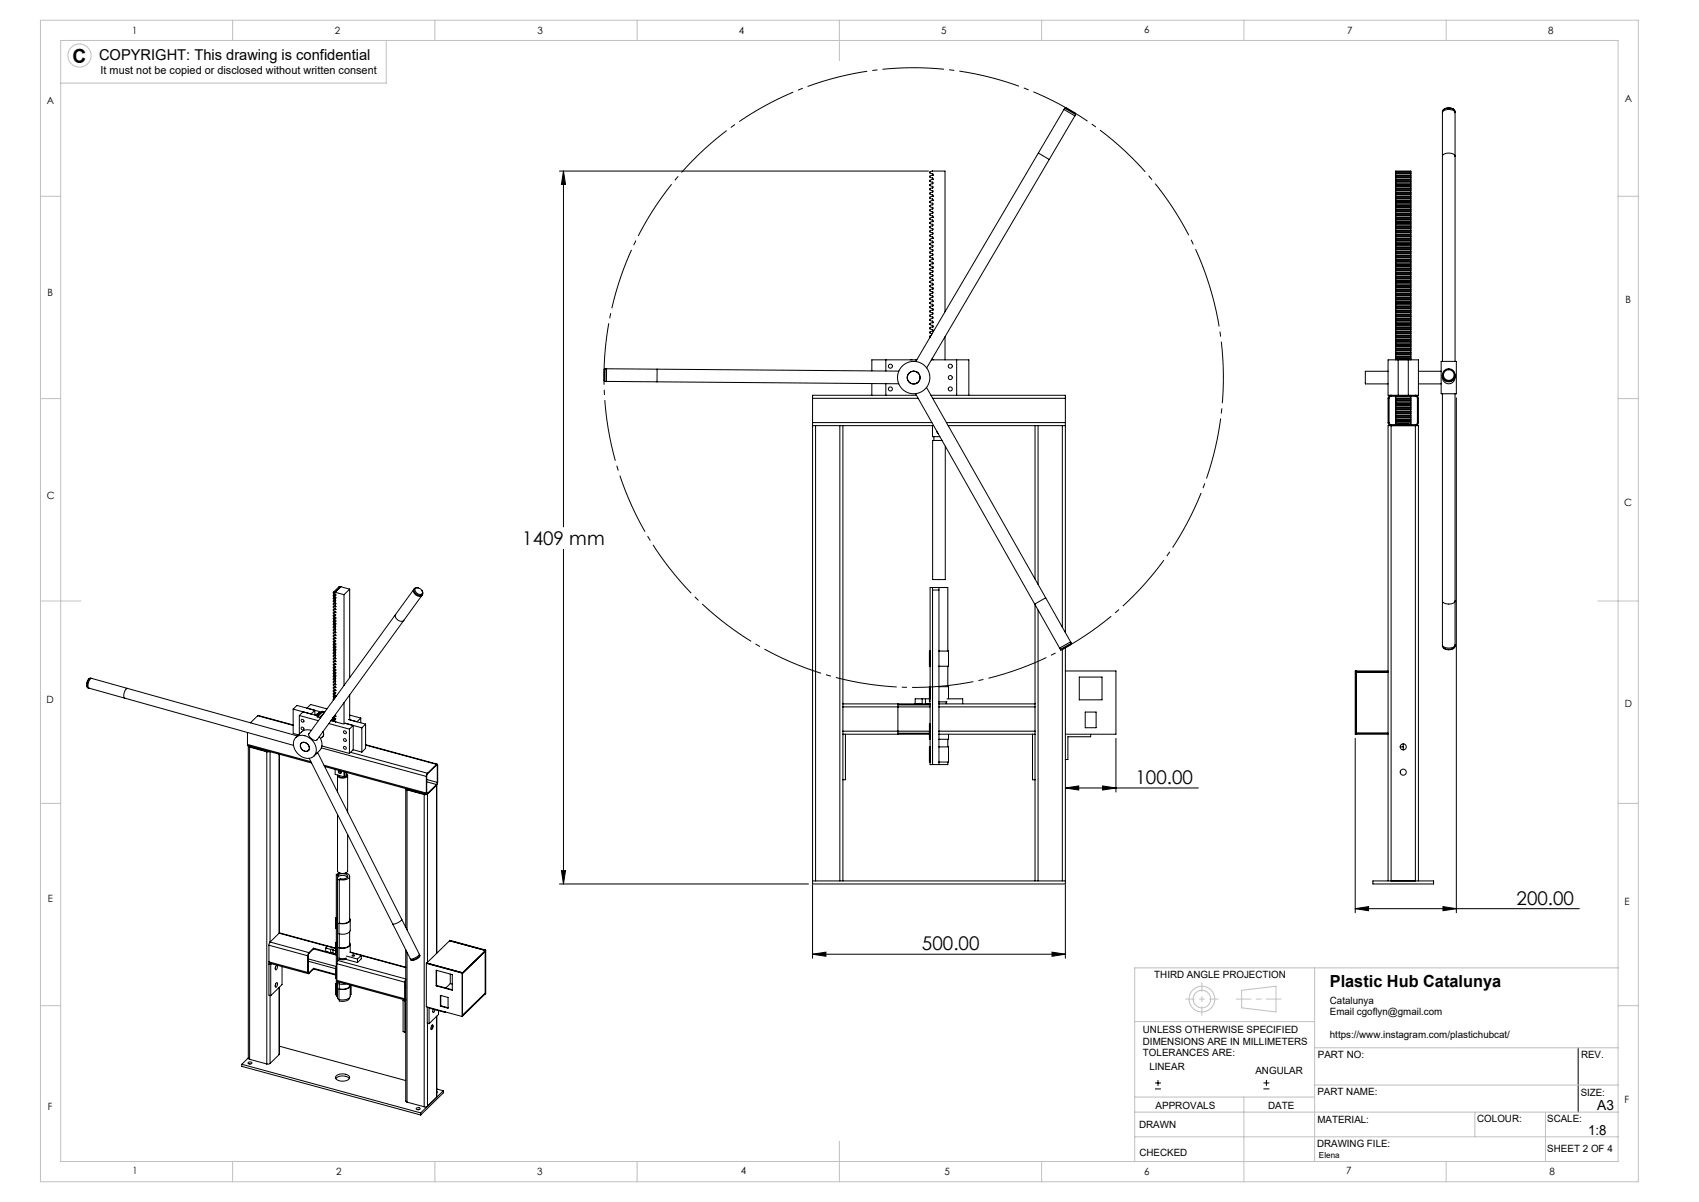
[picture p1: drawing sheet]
<svg xmlns="http://www.w3.org/2000/svg" width="420mm" height="297mm" viewBox="0 0 420 297" stroke-linecap="round" stroke-linejoin="round" font-family="sans-serif">
<g fill="none" stroke="#000" stroke-width=".25">
<path d="M256.7 37.8l2.7 1.6M256.7 37.8l-30.3 51.5M259.4 39.4l-30.3 51.5M263 27l2.7 1.6M263.2 26.7l2.7 1.6M263.2 26.7l.4-.1 2.2 1.4 .1 .3M263.2 26.7l-6.5 11.1M265.9 28.3l-6.5 11.1M356.6 38.6a1.93 1.93 0 0 1 3.1 0M356.6 27.8a1.94 1.94 0 0 1 3.1 0M356.9 27.1l1.2-.5 1.3 .5M138.3 42.3h91.2"/>
<path d="M139.3 42.3l.5 3.3h-1zM139.3 42.3v87.9M230.5 58.9l-.6 .3v.2l.6 .2M230.5 57.9l-.6 .3v.1l.6 .2M230.5 56.8l-.6 .2v.2l.6 .3a.19 .19 0 0 1 .2 .2 .19 .19 0 0 1-.2 .2M230.5 55.8l-.6 .3v.2l.6 .2M230.5 54.8l-.6 .3v.1l.6 .2M230.5 53.7l-.6 .3v.2l.6 .2M230.5 50.6l-.6 .3v.2l.6 .2M230.5 44.4l-.6 .3v.1l.6 .2M230.5 43.3l-.6 .3v.2l.6 .2M230.5 47.5l-.6 .3v.1l.6 .2"/>
<path d="M230.5 60l-.6 .3v.1l.6 .2M230.5 42.3l-.6 .3v.1l.6 .2M230.5 52.7l-.6 .3v.1l.6 .2M230.5 51.6l-.6 .3v.2l.6 .2M230.5 49.6l-.6 .3v.1l.6 .2M230.5 48.5l-.6 .3v.2l.6 .2M230.5 46.4l-.6 .3v.2l.6 .2M230.5 45.4l-.6 .3v.2l.6 .2M230.5 45.4h.1M230.5 42.3h.1M230.5 47.1a.19 .19 0 0 1 .2 .2 .19 .19 0 0 1-.2 .2M230.5 48.5h.1"/>
<path d="M230.5 48.1a.19 .19 0 0 1 .2 .2 .19 .19 0 0 1-.2 .2M230.5 49.6h.1M230.5 50.2a.19 .19 0 0 1 .2 .2 .19 .19 0 0 1-.2 .2M230.5 52.3a.19 .19 0 0 1 .2 .2 .19 .19 0 0 1-.2 .2M230.5 53.7h.1M230.5 53.3a.19 .19 0 0 1 .2 .2 .19 .19 0 0 1-.2 .2M230.5 54.8h.1M230.5 55.4a.19 .19 0 0 1 .2 .2 .19 .19 0 0 1-.2 .2M230.5 56.5a.19 .19 0 0 1 .2 .2 .19 .19 0 0 1-.2 .1M230.5 58.5a.19 .19 0 0 1 .2 .2 .19 .19 0 0 1-.2 .2M230.5 60h.1M230.5 43.3h.1"/>
<path d="M230.5 42.9a.19 .19 0 0 1 .2 .2 .19 .19 0 0 1-.2 .2M230.5 44.4h.1M230.5 59.6a.19 .19 0 0 1 .2 .2 .19 .19 0 0 1-.2 .2M230.5 46.1a.19 .19 0 0 1 .2 .1 .19 .19 0 0 1-.2 .2M230.5 44a.19 .19 0 0 1 .2 .2 .19 .19 0 0 1-.2 .2M230.5 45a.19 .19 0 0 1 .2 .2 .19 .19 0 0 1-.2 .2M230.5 49.2a.19 .19 0 0 1 .2 .2 .19 .19 0 0 1-.2 .2M230.5 58.9h.1M230.5 51.3a.19 .19 0 0 1 .2 .1 .19 .19 0 0 1-.2 .2M230.5 54.4a.19 .19 0 0 1 .2 .2 .19 .19 0 0 1-.2 .2M230.5 42.3h3.1v34.7M230.5 46.4h.1"/>
<path d="M230.5 47.5h.1M230.5 50.6h.1M230.5 51.6h.1M230.5 52.7h.1M230.5 55.8h.1M230.5 56.8h.1M230.5 57.9h.1M230.5 55.4h.1M230.5 51.3h.1M230.5 48.1h.1M230.5 45h.1M230.5 59.6h.1"/>
<path d="M230.5 56.5h.1M230.5 54.4h.1M230.5 58.5h.1M230.5 53.3h.1M230.5 52.3h.1M230.5 50.2h.1M230.5 49.2h.1M230.5 47.1h.1M230.5 46.1h.1M230.5 44h.1M230.5 42.9h.1M345 59.1v.3"/>
<path d="M345 58.1v.2M345 57v.3M345 56v.3M345 53.9v.3M345 55v.2M345 52.9v.2M345 51.8v.3M345 49.8v.2M345 50.8v.3M345 47.7v.2M345 48.7v.3M345 45.6v.3"/>
<path d="M345 46.6v.3M345 44.6v.2M345 43.5v.3M345 42.5v.2M345 59.4v.2M345 60v.2M345 57.3v.2M345 58.3v.2M345 58.9v.2M345 57.9v.2M345 56.3v.2M345 56.8v.2"/>
<path d="M345 55.8v.2M345 54.2v.2M345 55.2v.2M345 54.8v.2M345 53.7v.2M345 53.1v.2M345 52.1v.2M345 52.7v.2M345 51.6v.2M345 50v.2M345 51.1v.2M345 50.6v.2"/>
<path d="M345 49.6v.2M345 49v.2M345 47.9v.2M345 48.5v.2M345 47.5v.2M345 46.9v.2M345 45.9v.2M345 45.4v.2M345 46.4v.2M345 43.8v.2M345 44.8v.2M345 44.4v.2"/>
<path d="M345 42.7v.2M345 43.3v.2M345 42.5v-.2h3.8v.2M345 59.6v.4M345 58.5v.4M345 57.5v.4M345 56.5v.3M345 55.4v.4M345 54.4v.4M345 53.3v.4M345 52.3v.4M345 51.3v.3h3.8v-.3"/>
<path d="M345 50.2v.4M345 49.2v.4M345 48.1v.4M345 47.1v.4M345 46.1v.3M345 45v.4M345 44v.4M345 42.9v.4M345 59.6h3.8M345 60h3.8M345 57.5h3.8M345 58.5h3.8"/>
<path d="M345 58.9h3.8M345 57.9h3.8M345 56.5h3.8M345 56.8h3.8M345 55.8h3.8M345 54.4h3.8M345 55.4h3.8M345 54.8h3.8M345 53.7h3.8M345 53.3h3.8M345 52.3h3.8M345 52.7h3.8"/>
<path d="M345 50.2h3.8M345 51.3h3.8M345 50.6h3.8M345 49.6h3.8M345 49.2h3.8M345 48.1h3.8M345 48.5h3.8M345 47.5h3.8M345 47.1h3.8M345 46.1h3.8M345 45.4h3.8M345 46.4h3.8"/>
<path d="M345 44h3.8M345 45h3.8M345 44.4h3.8M345 42.9h3.8M345 43.3h3.8M345 59.4h3.8M345 59.1h3.8M345 58.3h3.8M345 58.1h3.8M345 57.3h3.8M345 57h3.8M345 56.3h3.8"/>
<path d="M345 56h3.8M345 54.2h3.8M345 53.9h3.8M345 55.2h3.8M345 55h3.8M345 53.1h3.8M345 52.9h3.8M345 52.1h3.8M345 51.8h3.8M345 50h3.8M345 49.8h3.8M345 51.1h3.8"/>
<path d="M345 50.8h3.8M345 47.9h3.8M345 47.7h3.8M345 49h3.8M345 48.7h3.8M345 45.9h3.8M345 45.6h3.8M345 46.9h3.8M345 46.6h3.8M345 44.8h3.8M345 44.6h3.8M345 43.8h3.8"/>
<path d="M345 43.5h3.8M345 42.7h3.8M345 42.5h3.8M348.8 59.1v.3M348.8 58.1v.2M348.8 57v.3M348.8 56v.3M348.8 53.9v.3M348.8 55v.2M348.8 52.9v.2M348.8 51.8v.3M348.8 49.8v.2"/>
<path d="M348.8 50.8v.3M348.8 47.7v.2M348.8 48.7v.3M348.8 45.6v.3M348.8 46.6v.3M348.8 44.6v.2M348.8 43.5v.3M348.8 42.5v.2M348.8 59.4v.2M348.8 60v.2M348.8 57.3v.2M348.8 58.3v.2"/>
<path d="M348.8 58.9v.2M348.8 57.9v.2M348.8 56.3v.2M348.8 56.8v.2M348.8 55.8v.2M348.8 54.2v.2M348.8 55.2v.2M348.8 54.8v.2M348.8 53.7v.2M348.8 53.1v.2M348.8 52.1v.2M348.8 52.7v.2"/>
<path d="M348.8 51.6v.2M348.8 50v.2M348.8 51.1v.2M348.8 50.6v.2M348.8 49.6v.2M348.8 49v.2M348.8 47.9v.2M348.8 48.5v.2M348.8 47.5v.2M348.8 46.9v.2M348.8 45.9v.2M348.8 45.4v.2"/>
<path d="M348.8 46.4v.2M348.8 43.8v.2M348.8 44.8v.2M348.8 44.4v.2M348.8 42.7v.2M348.8 43.3v.2M348.8 59.6v.4M348.8 58.5v.4M348.8 57.5v.4M348.8 56.5v.3M348.8 55.4v.4M348.8 54.4v.4"/>
<path d="M348.8 53.3v.4M348.8 52.3v.4M348.8 50.2v.4M348.8 49.2v.4M348.8 48.1v.4M348.8 47.1v.4M348.8 46.1v.3M348.8 45v.4M348.8 44v.4M348.8 42.9v.4M230.5 74.5l-.6 .3v.2l.6 .2M230.5 73.5l-.6 .3v.2l.6 .2"/>
<path d="M230.5 72.4l-.6 .3v.2l.6 .2M230.5 70.4l-.6 .3v.1l.6 .2M230.5 69.3l-.6 .3v.2l.6 .2M230.5 67.2l-.6 .3v.2l.6 .2M230.5 66.2l-.6 .3v.2l.6 .2M230.5 65.2l-.6 .3v.1l.6 .2M230.5 64.1l-.6 .3v.2l.6 .2M230.5 63.1l-.6 .3v.1l.6 .3M230.5 71.4l-.6 .3v.2l.6 .2M230.5 79.7l-.6 .3v.2l.6 .2M230.5 78.7l-.6 .3v.2l.6 .2M230.5 77.7l-.6 .3v.1l.6 .2"/>
<path d="M230.5 68.3l-.6 .3v.2l.6 .2M230.5 62l-.6 .3v.2l.6 .2M230.5 61l-.6 .3v.2l.6 .2M230.5 76.6l-.6 .3v.2l.6 .2M230.5 75.6l-.6 .3v.1l.6 .2M230.5 60.6a.19 .19 0 0 1 .2 .2 .19 .19 0 0 1-.2 .2M230.5 62.7a.19 .19 0 0 1 .2 .2 .19 .19 0 0 1-.2 .2M230.5 64.1h.1M230.5 63.7a.19 .19 0 0 1 .2 .2 .19 .19 0 0 1-.2 .2M230.5 65.2h.1M230.5 64.8a.19 .19 0 0 1 .2 .2 .19 .19 0 0 1-.2 .2M230.5 65.8a.19 .19 0 0 1 .2 .2 .19 .19 0 0 1-.2 .2"/>
<path d="M230.5 70a.19 .19 0 0 1 .2 .2 .19 .19 0 0 1-.2 .2M230.5 71.4h.1M230.5 71a.19 .19 0 0 1 .2 .2 .19 .19 0 0 1-.2 .2M230.5 72.1a.19 .19 0 0 1 .2 .2 .19 .19 0 0 1-.2 .1M230.5 73.1a.19 .19 0 0 1 .2 .2 .19 .19 0 0 1-.2 .2M230.5 74.5h.1M230.5 74.2a.19 .19 0 0 1 .2 .1 .19 .19 0 0 1-.2 .2M230.5 75.6h.1M230.5 75.2a.19 .19 0 0 1 .2 .2 .19 .19 0 0 1-.2 .2M230.5 76.6h.1M230.5 79.7h.1M230.5 79.4a.19 .19 0 0 1 .2 .1 .19 .19 0 0 1-.2 .2"/>
<path d="M230.5 76.2a.19 .19 0 0 1 .2 .2 .19 .19 0 0 1-.2 .2M230.5 77.3a.19 .19 0 0 1 .2 .2 .19 .19 0 0 1-.2 .2M230.5 78.3a.19 .19 0 0 1 .2 .2 .19 .19 0 0 1-.2 .2M230.5 61.7a.19 .19 0 0 1 .2 .2 .19 .19 0 0 1-.2 .1M230.5 66.2h.1M230.5 66.9a.19 .19 0 0 1 .2 .2 .19 .19 0 0 1-.2 .1M230.5 67.9a.19 .19 0 0 1 .2 .2 .19 .19 0 0 1-.2 .2M230.5 70.4h.1M230.5 69a.19 .19 0 0 1 .2 .1 .19 .19 0 0 1-.2 .2M230.5 69.3h.1M230.5 61h.1M230.5 62h.1"/>
<path d="M230.5 63.1h.1M230.5 67.2h.1M230.5 68.3h.1M230.5 72.4h.1M230.5 73.5h.1M230.5 77.7h.1M230.5 78.7h.1M230.5 76.2h.1M230.5 74.2h.1M230.5 73.1h.1M230.5 71h.1M230.5 70h.1"/>
<path d="M230.5 67.9h.1M230.5 66.9h.1M230.5 64.8h.1M230.5 63.7v.1M230.5 60.6h.1M230.5 72.1h.1M230.5 78.3h.1M230.5 69h.1M230.5 65.8h.1M230.5 62.7h.1M230.5 61.7h.1M230.5 79.4h.1"/>
<path d="M230.5 77.3h.1M230.5 75.2h.1M345 79.9v.3M345 78.9v.3M345 76.8v.3M345 77.9v.2M345 75.8v.2M345 74.7v.3M345 73.7v.3M345 71.6v.3M345 72.6v.3M345 70.6v.2"/>
<path d="M345 69.5v.3M345 68.5v.3M345 67.4v.3M345 65.4v.2M345 66.4v.3M345 63.3v.2M345 64.3v.3M345 62.2v.3M345 61.2v.3M345 60.2v.2M345 79.2v.2M345 79.7v.2"/>
<path d="M345 78.7v.2M345 77.1v.2M345 78.1v.2M345 77.7v.2M345 75v.2M345 76v.2M345 76.6v.2M345 75.6v.2M345 72.9v.2M345 74v.2M345 74.5v.2M345 73.5v.2"/>
<path d="M345 71.9v.2M345 71.4v.2M345 72.4v.2M345 70.8v.2M345 69.8v.2M345 70.4v.2M345 69.3v.2M345 67.7v.2M345 68.8v.2M345 67.2v.2M345 68.3v.2M345 66.7v.2"/>
<path d="M345 65.6v.2M345 66.2v.2M345 65.2v.2M345 64.6v.2M345 63.5v.3M345 64.1v.2M345 63.1v.2M345 61.5v.2M345 62.5v.2M345 61v.2M345 62v.2M345 60.4v.2"/>
<path d="M345 79.4v.3M345 78.3v.4M345 77.3v.4M345 76.2v.4M345 75.2v.4M345 74.2v.3M345 73.1v.4M345 72.1v.3M345 71v.4M345 70v.4M345 69v.3M345 67.9v.4"/>
<path d="M345 66.9v.3M345 65.8v.4M345 64.8v.4M345 63.8v.3M345 62.7v.4M345 61.7v.3M345 60.6v.4M345 79.4h3.8M345 79.7h3.8M345 78.7h3.8M345 77.3h3.8M345 78.3h3.8"/>
<path d="M345 77.7h3.8M345 75.2h3.8M345 76.2h3.8M345 76.6h3.8M345 75.6h3.8M345 73.1h3.8M345 74.2h3.8M345 74.5h3.8M345 73.5h3.8M345 72.1h3.8M345 71.4h3.8M345 72.4h3.8"/>
<path d="M345 71h3.8M345 70h3.8M345 70.4h3.8M345 69.3h3.8M345 67.9h3.8M345 69h3.8M345 67.2h3.8M345 68.3h3.8M345 66.9h3.8M345 65.8h3.8M345 66.2h3.8M345 65.2h3.8"/>
<path d="M345 64.8h3.8M345 63.8h3.8M345 64.1h3.8M345 63.1h3.8M345 61.7h3.8M345 62.7h3.8M345 61h3.8M345 62h3.8M345 60.6h3.8M345 79.9h3.8M345 79.2h3.8M345 78.9h3.8"/>
<path d="M345 77.1h3.8M345 76.8h3.8M345 78.1h3.8M345 77.9h3.8M345 76h3.8M345 75.8h3.8M345 75h3.8M345 74.7h3.8M345 74h3.8M345 73.7h3.8M345 71.9h3.8M345 71.6h3.8"/>
<path d="M345 72.9h3.8M345 72.6h3.8M345 70.8h3.8M345 70.6h3.8M345 69.8h3.8M345 69.5h3.8M345 68.8h3.8M345 68.5h3.8M345 67.7h3.8M345 67.4h3.8M345 65.6h3.8M345 65.4h3.8"/>
<path d="M345 66.7h3.8M345 66.4h3.8M345 63.5h3.8M345 63.3h3.8M345 64.6h3.8M345 64.3h3.8M345 62.5h3.8M345 62.2h3.8M345 61.5h3.8M345 61.2h3.8M345 60.4h3.8M345 60.2h3.8"/>
<path d="M348.8 79.9v.3M348.8 78.9v.3M348.8 76.8v.3M348.8 77.9v.2M348.8 75.8v.2M348.8 74.7v.3M348.8 73.7v.3M348.8 71.6v.3M348.8 72.6v.3M348.8 70.6v.2M348.8 69.5v.3M348.8 68.5v.3"/>
<path d="M348.8 67.4v.3M348.8 65.4v.2M348.8 66.4v.3M348.8 63.3v.2M348.8 64.3v.3M348.8 62.2v.3M348.8 61.2v.3M348.8 60.2v.2M348.8 79.2v.2M348.8 79.7v.2M348.8 78.7v.2M348.8 77.1v.2"/>
<path d="M348.8 78.1v.2M348.8 77.7v.2M348.8 75v.2M348.8 76v.2M348.8 76.6v.2M348.8 75.6v.2M348.8 72.9v.2M348.8 74v.2M348.8 74.5v.2M348.8 73.5v.2M348.8 71.9v.2M348.8 71.4v.2"/>
<path d="M348.8 72.4v.2M348.8 70.8v.2M348.8 69.8v.2M348.8 70.4v.2M348.8 69.3v.2M348.8 67.7v.2M348.8 68.8v.2M348.8 67.2v.2M348.8 68.3v.2M348.8 66.7v.2M348.8 65.6v.2M348.8 66.2v.2"/>
<path d="M348.8 65.2v.2M348.8 64.6v.2M348.8 63.5v.3M348.8 64.1v.2M348.8 63.1v.2M348.8 61.5v.2M348.8 62.5v.2M348.8 61v.2M348.8 62v.2M348.8 60.4v.2M348.8 79.4v.3M348.8 78.3v.4"/>
<path d="M348.8 77.3v.4M348.8 76.2v.4M348.8 75.2v.4M348.8 74.2v.3M348.8 73.1v.4M348.8 72.1v.3M348.8 71v.4M348.8 70v.4M348.8 69v.3M348.8 67.9v.4M348.8 66.9v.3M348.8 65.8v.4"/>
<path d="M348.8 64.8v.4M348.8 63.8v.3M348.8 62.7v.4M348.8 61.7v.3M348.8 60.6v.4M149.5 94.2h.4M149.6 91.1l-.1 3.1M149.6 91.1l-.3 .3v1.9v.7l.2 .2M149.6 91.1l72.6 .6M149.9 94.2l72.3 .6M149.9 91.1v3.1M162.4 91.2v3.1"/>
<path d="M200.9 98.4v6M200.9 98.4h26.1M215.5 94.8v2.9M219 88.9v2.8M219 94.8v2.9M224.3 93v.6M225.1 88.9h.3M226.3 97.3l35.8 63.2M226.4 91.8l.5 .3M226.5 97.7h-25.6v.7M226.6 88.9h-11.1v2.7M226.6 88.9h-.3"/>
<path d="M226.9 94.5l-.5 .3M229 95.7l29.5 52M230.1 97.7h33.3v.7M230.2 82.9l-.3 .2v.2M230.3 88.9h9.2v8.8M230.4 88.7h.1M230.5 80.8l-.6 .3v.1l.6 .2M230.5 81.8l-.6 .2v.3l.5 .2M230.5 80.8h.1M230.5 80.4a.19 .19 0 0 1 .2 .2 .19 .19 0 0 1-.2 .2M230.5 81.8h.1M230.5 81.4a.19 .19 0 0 1 .2 .2 .19 .19 0 0 1-.2 .2"/>
<path d="M230.5 88.7l.2 .2M230.5 80.4h.1M230.5 88.7h.1M230.5 81.4h.1M230.6 98.4h32.8M233.6 83.2v5.7M236.5 88.9v8.8M263.4 98.4v6M343.1 91.7h-5.6v3.2h5.6M343.1 88.9h7.5v8.8h-7.5zM343.5 98.1l.4-.2h6l.3 .2 .2 .3v6l-.2 .4-.3 .1h-6l-.4-.1-.1-.4v-6zM343.9 97.7a.75 .75 0 0 0-.8 .7v6a.75 .75 0 0 0 .8 .8"/>
<path d="M345 99.7v.3M345 98.7v.2M345 87.2v.3M345 88.3v.2M345 86.2v.2M345 85.1v.3M345 83.1v.2M345 84.1v.3M345 82v.3M345 81v.2M345 100v.2M345 98.9v.2"/>
<path d="M345 98.5v.2M345 99.5v.2M345 97.9v.2M345 88.5v.2M345 87.5v.2M345 87v.2M345 88.1v.2M345 86.4v.2M345 85.4v.2M345 84.9v.2M345 86v.2M345 84.4v.2"/>
<path d="M345 83.3v.2M345 82.9v.2M345 83.9v.2M345 82.3v.2M345 81.2v.2M345 80.8v.2M345 81.8v.2M345 80.2v.2M345 99.1v.4M345 98.1v.4M345 88.7h3.8M345 87.7v.4"/>
<path d="M345 86.6v.4M345 85.6v.4M345 84.6v.3M345 83.5v.4M345 82.5v.4M345 81.4v.4M345 80.4v.4M345 98.5h3.8M345 99.1h3.8M345 99.5h3.8M345 98.1h3.8M345 87.7h3.8"/>
<path d="M345 87h3.8M345 88.1h3.8M345 86.6h3.8M345 85.6h3.8M345 84.9h3.8M345 86h3.8M345 84.6h3.8M345 83.5h3.8M345 82.9h3.8M345 83.9h3.8M345 82.5h3.8M345 81.4h3.8"/>
<path d="M345 80.8h3.8M345 81.8h3.8M345 80.4h3.8M345 100h3.8M345 99.7h3.8M345 98.9h3.8M345 98.7h3.8M345 87.5h3.8M345 87.2h3.8M345 88.5h3.8M345 88.3h3.8M345 86.4h3.8"/>
<path d="M345 86.2h3.8M345 85.4h3.8M345 85.1h3.8M345 83.3h3.8M345 83.1h3.8M345 84.4h3.8M345 84.1h3.8M345 82.3h3.8M345 82h3.8M345 81.2h3.8M345 81h3.8M345 80.2h3.8"/>
<path d="M345 88.9h3.8M345.6 88.9v8.8M348.1 88.9v8.8M348.8 99.7v.3M348.8 98.7v.2M348.8 87.2v.3M348.8 88.3v.2M348.8 86.2v.2M348.8 85.1v.3M348.8 83.1v.2M348.8 84.1v.3M348.8 82v.3"/>
<path d="M348.8 81v.2M348.8 100v.2M348.8 98.9v.2M348.8 98.5v.2M348.8 99.5v.2M348.8 97.9v.2M348.8 88.5v.2M348.8 87.5v.2M348.8 87v.2M348.8 88.1v.2M348.8 86.4v.2M348.8 85.4v.2"/>
<path d="M348.8 84.9v.2M348.8 86v.2M348.8 84.4v.2M348.8 83.3v.2M348.8 82.9v.2M348.8 83.9v.2M348.8 82.3v.2M348.8 81.2v.2M348.8 80.8v.2M348.8 81.8v.2M348.8 80.2v.2M348.8 99.1v.4"/>
<path d="M348.8 98.1v.4M348.8 87.7v.4M348.8 86.6v.4M348.8 85.6v.4M348.8 84.6v.3M348.8 83.5v.4M348.8 82.5v.4M348.8 81.4v.4M348.8 80.4v.4M349.9 97.7a.75 .75 0 0 1 .7 .7v6a.75 .75 0 0 1-.7 .8M350.6 94.9h5.7M350.6 91.7h5.7"/>
<path d="M356.3 89.3h3.7v8h-3.7zM356.6 97.3v62.4a1.97 1.97 0 0 0 3.1 0v-62.4M356.6 89.3v-61.8a1.93 1.93 0 0 1 3.1 0v61.8M356.6 93.3v-.6a1.56 1.56 0 0 0 1.5 1.5 1.56 1.56 0 0 0 1.6-1.5v.6M356.6 92.8a1.56 1.56 0 0 0 1.5 1.5 1.56 1.56 0 0 0 1.6-1.5M356.6 93.2v.1M359.7 93.2a1.57 1.57 0 0 1-1.5 1.6 1.57 1.57 0 0 1-1.6-1.5M360 98.3v127.2M200.9 105.2h.7M200.9 104.4v.8M200.9 105.2v113.2h62.5v-58.4M200.9 104.4h29.5"/>
<path d="M201.6 105.2v112.5M201.6 105.2h6M207.6 105.2h.8M207.6 105.2v112.5M208.4 105.2v68.7M208.4 105.2h22.4M230.5 105.2v2.7h1.8M230.9 107.9v.9M231.6 106.6l.3 .5M232.9 108.8h-2.3v34.4h3.1v-32.9M234 104.4h29.4M234.4 105.2h21.5"/>
<path d="M255.9 105.2h.7M255.9 105.2v37.9M256.6 105.2h6M256.6 105.2v39.2M262.6 105.2h.8M262.6 105.2v49.8M263.4 104.4v.8M263.4 105.2v51.1M343.9 105.2h-.8v112.5M343.9 105.2h6M343.9 105.2v112.5M345 103.9v.2"/>
<path d="M345 102.8v.3M345 100.7v.3M345 101.8v.3M345 104.1v.2M345 103.1v.2M345 103.7v.2M345 102.6v.2M345 101v.2M345 102.1v.2M345 100.5v.2M345 101.6v.2M345 104.3v.4"/>
<path d="M345 103.3v.4M345 102.3v.3M345 101.2v.4M345 100.2v.3M345 104.3h3.8M345 103.3h3.8M345 103.7h3.8M345 102.6h3.8M345 101.2h3.8M345 102.3h3.8M345 100.5h3.8M345 101.6h3.8"/>
<path d="M345 100.2h3.8M345 104.1h3.8M345 103.9h3.8M345 103.1h3.8M345 102.8h3.8M345 101h3.8M345 100.7h3.8M345 102.1h3.8M345 101.8h3.8M345 104.7v.2M345 104.7h3.8M345.6 104.9v-.1h2.5v.1"/>
<path d="M348.8 103.9v.2M348.8 102.8v.3M348.8 100.7v.3M348.8 101.8v.3M348.8 104.1v.2M348.8 103.1v.2M348.8 103.7v.2M348.8 102.6v.2M348.8 101v.2M348.8 102.1v.2M348.8 100.5v.2M348.8 101.6v.2"/>
<path d="M348.8 104.3v.4M348.8 103.3v.4M348.8 102.3v.3M348.8 101.2v.4M348.8 100.2v.3M348.8 104.7v.2M349.9 105.2h.7v112.5M349.9 105.2v112.5M139.3 135.7v82.7M82.4 159.9v.2l.5 .3v.2M82.4 159.2v.2l.5 .3v.2M82.4 158.5v.2l.5 .3v.2"/>
<path d="M82.4 157.8v.2l.5 .3v.2M82.4 157.1v.1l.5 .4v.2M82.4 156.3v.2l.5 .4v.1M82.4 155.6v.2l.5 .3v.2M82.4 154.9v.2l.5 .3v.2M82.4 154.2v.2l.5 .3v.2M82.4 153.5v.2l.5 .3v.2M82.4 152.8v.2l.5 .3v.2M82.4 152.1v.1l.5 .4v.2M82.4 151.4v.1l.5 .4v.2M82.4 150.6v.2l.5 .3v.2M82.4 149.9v.2l.5 .3v.2"/>
<path d="M82.4 149.2v.2l.5 .3v.2M82.4 148.5v.2l.5 .3v.2M82.4 147.8v.2l.5 .3v.2M82.4 147.1v.2l.5 .3v.2M82.4 146.4v.1l.5 .4v.2M82.7 146.7l-.3 .4M82.7 147.5l-.3 .3M82.7 148.2l-.3 .3M82.7 148.9l-.3 .3M82.7 149.6l-.3 .3M82.7 150.3l-.3 .3M82.7 151l-.3 .4"/>
<path d="M82.7 151.7l-.3 .4M82.7 152.5l-.3 .3M82.7 153.2l-.3 .3M82.7 153.9l-.3 .3M82.7 154.6l-.3 .3M82.7 155.3l-.3 .3M82.7 156l-.3 .3M82.7 156.7l-.3 .4M82.7 157.5l-.3 .3M82.7 158.2l-.3 .3M82.7 158.9l-.3 .3M82.7 159.6l-.3 .3"/>
<path d="M82.8 159.9h-.4M82.8 159.2h-.4M82.8 158.5h-.4M82.8 157.8h-.4M82.8 157l-.4 .1M82.8 156.3h-.4M82.8 155.6h-.4M82.8 154.9h-.4M82.8 154.2h-.4M82.8 153.5h-.4M82.8 152.8h-.4M82.8 152l-.4 .1"/>
<path d="M82.8 151.3l-.4 .1M82.8 150.6h-.4M82.8 149.9h-.4M82.8 149.2h-.4M82.8 148.5h-.4M82.8 147.8h-.4M82.8 147.1h-.4M82.8 146.3l-.4 .1M82.8 159.9h.1M82.8 159.2h.1M82.8 158.5h.1M82.8 157.8h.1"/>
<path d="M82.8 157h.1M82.8 156.3h.1M82.8 155.6h.1M82.8 154.9h.1M82.8 154.2h.1M82.8 153.5h.1M82.8 152.8h.1M82.8 152l.1 .1M82.8 151.3h.1M82.8 150.6h.1M82.8 149.9h.1M82.8 149.2h.1"/>
<path d="M82.8 148.5h.1M82.8 147.8h.1M82.8 147.1h.1M82.8 146.3l2.2 .6M82.8 147.1l.2-.2-.1 .2M82.8 149.2l.2-.1-.1 .1M82.8 149.9l.2-.1-.1 .1M82.8 151.3l.2-.1-.1 .1M82.8 152l.2-.1-.1 .2M82.8 152.8l.2-.2-.1 .2M82.8 153.5l.2-.1-.1 .1M82.8 154.2l.2-.1-.1 .1"/>
<path d="M82.8 154.9l.2-.1-.1 .1M82.8 155.6l.2-.1-.1 .1M82.8 158.5l.2-.2-.1 .2M82.8 159.2l.2-.1-.1 .1M82.8 159.9l.2-.1-.1 .1M82.9 159.9h.1M82.9 159.2h.1M82.9 157.8h.1M82.9 157h.1M82.9 156.3h.1M82.9 154.2h.1M82.9 153.5h.1"/>
<path d="M82.9 152.8h.1M82.9 151.3h.1M82.9 150.6h.1M82.9 149.9h.1M82.9 149.2h.1M82.9 147.8h.1M82.9 147.1h.1M82.9 148.5h.1M82.9 152.1h.1M82.9 154.9h.1M82.9 155.6h.1M82.9 158.5h.1"/>
<path d="M83 147.6l-.2 .2M83 150.5l-.2 .1M83 156.2l-.2 .1M83 156.9l-.2 .1M83 157.6l-.2 .2M83 148.3l-.2 .2M83 148.4l-.1 .1M83 156.2l-.1 .1M84.2 145h-.4l-1.4 1.4M84.2 145h.1M84.3 145l-1.5 1.3M84.3 145l2.1 .6"/>
<path d="M85 146.9v22.5M86.4 145.6v21.8M86.4 145.6l-1.4 1.3M97.8 151.8a1.37 1.37 0 0 0 .5 1.4 1.37 1.37 0 0 0 1.5 .1M102.3 145.6a1.37 1.37 0 0 0 .5 1.4 1.37 1.37 0 0 0 1.5 .1M102.4 145.5l-26 35.8M102.7 145.4a1.15 1.15 0 0 1 1.3 .1 1.15 1.15 0 0 1 .3 1.2 1.15 1.15 0 0 1-1.2-.1 1.15 1.15 0 0 1-.4-1.2zM103.4 145.3a.77 .77 0 0 0-1.1 .3 .77 .77 0 0 0 .4 1 1.02 1.02 0 0 0 1.9 0l-.3-.7M104.3 147.1l-25.9 35.7M104.4 146.9l-.1 .2M230.5 145.2h1.6M230.5 145.2v43.7"/>
<path d="M230.5 145.2h-.6v28.2h-.1v-3.7h.1M230.5 145.8h1.6M232.1 145.2h2.2v15.7M232.1 145.2v28.7M255.9 149.4v24.5M256.6 150.7v67M258.5 147.7l-2.7 1.6M258.5 147.7l6.3 11.2M264.7 158.6l-2.8 1.5M264.8 158.9l-2.7 1.6M264.8 158.9v.4l-1.1 .5-1.2 .8-.4-.1M356.6 148.5a1.97 1.97 0 0 0 3.1 0"/>
<path d="M356.6 159.4a1.97 1.97 0 0 0 3.1 0M22.2 167.6l-.7 .9-.1 .8 .2 .5M22.7 167.6a1.83 1.83 0 0 0-.7 2.4M31.5 170.1a1.82 1.82 0 0 0-.7 2.4M63.7 176.9l8.8 2.2M63.7 176.9l-1.8 1.7M63.7 176.9l8.8 2.3M72.5 175.2l.9-.9 6.1 1.7-.8 .2-.7 .5M72.5 175.2l6.1 1.7M72.5 175.2v6l1.3 .4M74 176.8l4.7 1.3M74 176.8v4.6"/>
<path d="M74.9 175.9l-.9 .9M75.9 175l.9-.9 4 1.1M76.9 176.4l.9-.9v1.2M78.2 176.5l-.1 .2M78.3 176.6l-.1 .2M78.3 176.6h.1M79 176.1l-.2 .1M79 176.1l-.8 .7M79 176.1l.2 .2M79 177.2l.2 .1M79 177.2v.1M79.5 177l-.3 .3"/>
<path d="M79.7 175.9l.3 .4-1 .9M79.7 175.9h-.1M79.7 175.9l-1.2 1.2M80.3 175.9l-.5-.2-1.4 1.4 .8 .2M81.3 178.8l5.1 1.4M81.8 178.1l3.1 .8M82.4 177.3h.1M82.4 177.3l.2 .1-.7 .7M82.4 177.3l-.2 .2M82.4 177.8l-.3 .3M82.4 177.8v.1l.6 .4M82.4 172.8v.2"/>
<path d="M82.4 172v.2l.4 .3M82.4 171.3v.2l.5 .3v.2M82.4 170.6v.2l.5 .3v.2M82.4 169.9v.2l.5 .3v.2M82.4 169.2v.2l.5 .3v.2M82.4 168.5v.2l.5 .3v.2M82.4 167.8v.1l.5 .4v.2M82.4 167v.2l.5 .4v.2M82.4 166.3v.2l.5 .3v.2M82.4 165.6v.2l.5 .3v.2M82.4 164.9v.2l.5 .3v.2M82.4 164.2v.2l.5 .3v.2"/>
<path d="M82.4 163.5v.2l.5 .3v.2M82.4 162.8v.1l.5 .4v.2M82.4 162.1v.1l.5 .4v.2M82.4 161.3v.2l.5 .3v.2M82.4 160.6v.2l.5 .3v.2M82.4 177.2l.5 .3v.2M82.5 178l-.2 .2M82.6 177h.2M82.6 178.1l-.1 .1M82.6 172.7l-.2 .1M82.7 160.3l-.3 .3M82.7 161l-.3 .3"/>
<path d="M82.7 161.7l-.3 .4M82.7 162.4l-.3 .4M82.7 163.2l-.3 .3M82.7 163.9l-.3 .3M82.7 164.6l-.3 .3M82.7 165.3l-.3 .3M82.7 166l-.3 .3M82.7 166.7l-.3 .3M82.7 167.4l-.3 .4M82.7 168.2l-.3 .3M82.7 168.9l-.3 .3M82.7 169.6l-.3 .3"/>
<path d="M82.7 170.3l-.3 .3M82.7 171l-.3 .3M82.7 171.7l-.3 .3M82.7 172.4l-.3 .4M82.7 177.4l-.3 .4M82.7 178.1l-.1 .2M82.8 176.7l.2 .2-.1 .1M82.8 177.7l-.4 .1M82.8 172h-.4M82.8 171.3h-.4M82.8 170.6h-.4M82.8 169.9h-.4"/>
<path d="M82.8 169.2h-.4M82.8 168.5h-.4M82.8 167.7l-.4 .1M82.8 167h-.4M82.8 166.3h-.4M82.8 165.6h-.4M82.8 164.9h-.4M82.8 164.2h-.4M82.8 163.5h-.4M82.8 162.8h-.4M82.8 162l-.4 .1M82.8 161.3h-.4"/>
<path d="M82.8 160.6h-.4M82.8 177.7h.1M82.8 177h.1M82.8 172h.1M82.8 171.3h.1M82.8 170.6h.1M82.8 169.9h.1M82.8 169.2h.1M82.8 168.5h.1M82.8 167.7l.1 .1M82.8 167h.1M82.8 166.3h.1"/>
<path d="M82.8 165.6h.1M82.8 164.9h.1M82.8 164.2h.1M82.8 163.5h.1M82.8 162.8h.1M82.8 162h.1M82.8 161.3h.1M82.8 160.6h.1M82.8 161.3l.2-.1-.1 .1M82.8 162l.2-.1-.1 .1M82.8 164.9l.2-.1-.1 .1M82.8 165.6l.2-.1-.1 .1"/>
<path d="M82.8 166.3l.2-.1-.1 .1M82.8 167.7l.2-.1-.1 .2M82.8 168.5l.2-.2-.1 .2M82.8 169.2l.2-.1-.1 .1M82.8 171.3l.2-.1-.1 .1M82.8 177.7l.2-.1-.1 .1M82.9 177h.1M82.9 172h.1M82.9 170.6h.1M82.9 169.9h.1M82.9 169.2h.1M82.9 167h.1"/>
<path d="M82.9 166.3h.1M82.9 165.6h.1M82.9 164.2h.1M82.9 163.5h.1M82.9 162.8h.1M82.9 160.6h.1M82.9 161.3h.1M82.9 162h.1M82.9 164.9h.1M82.9 167.8h.1M82.9 168.5h.1M82.9 171.3h.1"/>
<path d="M82.9 177.7h.1M83 160.5l-.2 .1M83 162.6l-.2 .2M83 163.3l-.2 .2M83 164l-.2 .2M83 166.9l-.2 .1M83 169.8l-.2 .1M83 176.9l-.2 .1M83 170.5l-.2 .1M83 171.9l-.2 .1M83 170.5l-.1 .1M83 162.6l-.1 .2"/>
<path d="M83 171.9l-.1 .1M85 173.6v5.3M85.3 178.7l4.1 1.1M86.2 177.8l4.2 1.1M86.4 171.7v5.9M86.4 176.7l2.8 .7M89.2 177.4l-1 .9M89.2 177.4v1.2M89.4 179.8v6M90.4 178.9v6l-1 .9M90.4 178.9l-1 .9M208.4 173.9v.8"/>
<path d="M208.4 173.9h21.5v15h.6M208.4 174.7h21.5M208.4 174.7v6M222 173.9v7.5M222 174.2h7.9M228 172.7h.8M228 172.7h-1.8v1.2M228 172.7v1.2M228.8 172.7h1.1M228.8 172.7v1.2M229.9 178.9h-.1v3.8h.1M229.9 160.9h-.1v3.7h.1"/>
<path d="M232.1 160.9h2.4v3.7h-2.4M232.1 173.4h2M232.1 169.7h2.4v3M232.1 173.9v.8M232.1 174.7v6M232.1 174.7h23.8M232.1 173.9h23.8M233.9 173.4v.5M234.1 172.7h3.9v1.2M234.3 164.6v5.1M255.9 173.9v.8M255.9 174.7v6"/>
<path d="M262.6 160.5v57.2M263.4 165.8h12.5v15.6h-12.5M266.8 167.3h5.6v5.6h-5.6zM268.3 175.9h2.7v3.9h-2.7zM335.3 165.8v15.6M335.3 166h7.8M343.1 165.8h-8.1v15.6h8.1M356.9 160.1l.5 .4 .7 .1 .7-.1 .6-.4M61.2 183.9l.1 .3 15.7 4.3M61.2 181v2.9M61.2 183.9l15.7 4.3M61.4 184.3v77.2l.3 .2"/>
<path d="M61.4 184.3l.3 .3M61.6 184.3l4.9 1.4M61.6 184.3v.1M61.7 184.6l4.2 1.2M61.7 184.6v77.1M63.9 184.9v.2M64.4 185.1v.1M65.9 185.8v77.1M66.6 185.7l-.7 .1M66.8 185.7v47.1M69 186.3v44.3M69.1 186.4v44.1"/>
<path d="M73.1 182.3a3.2 3.2 0 0 1 4.7 1.6 2.28 2.28 0 0 1-.3 3 2.28 2.28 0 0 1-3 0 3.2 3.2 0 0 1-1.4-4.6zM73.5 181.8l-51.1-14.2a1.82 1.82 0 0 0-.7 2.4l50.9 14.2M74.4 183.7a1.25 1.25 0 0 1 1.7 .2 1.25 1.25 0 0 1 0 1.6 1.34 1.34 0 0 1-1.4-.3 1.34 1.34 0 0 1-.3-1.5zM74.5 183.6a1.3 1.3 0 0 1 1.6 .3 1.3 1.3 0 0 1 0 1.6 1.33 1.33 0 0 1-1.5-.3 1.33 1.33 0 0 1-.1-1.6zM74.6 183.5l-.1 .1M76.2 185.4h.1M76.3 185.4h-.1M76.4 185.3l-.2 .1M76.4 181.2a.77 .77 0 0 0 .5 1.2 1.07 1.07 0 0 0 1.5 .3M77 180.5a2.35 2.35 0 0 0-2.5 .4l-1.4 1.3M78.5 185.9l25.3 50.2a2.65 2.65 0 0 1-2.2 1.1l-25.2-49.8M78.9 182a2.68 2.68 0 0 1 .1 3.5l-1.4 1.3"/>
<path d="M79.4 184.8l26 7M79.6 184.3l6.8 1.9M79.8 180.8a.96 .96 0 0 1-.3 1.4M79.9 181.8l-.7 .7M80.1 189.1l25.3 6.9M80.3 189.4l25.2 6.9M82.9 190.1v1.2l2.1 .6M83.4 191.6v4.1M83.7 191.6h.1M83.9 190.4l.1 .4 .3 .1M84 190.5l.3 .3M85 190.7v1.2"/>
<path d="M85.3 190.8v.9l-.3 .2M85.7 190.9v.7a1.23 1.23 0 0 1-2 0M85.7 191.2a.52 .52 0 0 1 .2 .6 .52 .52 0 0 1-.6 .4h-.8a.85 .85 0 0 1-1.1-.7M85.9 191.6v9M86.4 180.2l.9-.9v6M86.4 180.2v6M86.7 185.9l19 5.2M87.3 185.3l-.9 .9M87.3 185.3l2.1 .5M90.4 184l17.7 4.8M90.4 184.1l17.5 4.8M100.3 194.9v34.2"/>
<path d="M100.3 194.9l.3 .3M100.5 194.9l4.9 1.3M100.5 194.9v.1M100.6 195.2l4.3 1.1M100.6 195.2v34.6M102.8 195.5v.1M103.3 195.7v.1M104.9 196.3v77.2M105.4 196l.1 .2h.2M105.4 191.8v4.2M105.5 193.2l2.4 .6M105.5 192.6l2.6 .7"/>
<path d="M105.5 196h.2M105.6 196.2l-.7 .1M105.7 191.1l-.3 .7M105.7 196.2v41.6M107.8 189.1l.3 .1M107.9 188.9l.2-.1 .1 .3v4.2l-.3 .7M107.9 193.8l-2.2 2.2M107.9 194v41.6M107.9 194l-2.2 2.2M107.9 188.9l-2.2 2.2M108 193.9v41.6M108.1 193.3l-.2 .5"/>
<path d="M108.1 189.2l-.2-.2-2.4 2.5v4.4l.2 .1M108.1 189.2v4.1M208.4 180.7v.7M208.4 181.4h21.5M208.4 180.7h21.4M208.4 181.4v36.3M209 181.4v11.3h-.6M222 181.2h7.9M229.9 184.5h-.1v3.8h.1M230.5 188.9h1.6M232.1 184.5h2.4v3.8h-2.4M232.1 180.7v.7"/>
<path d="M232.1 181.4v7.5M232.1 181.4h23.8M232.1 180.7h23.8M234.3 188.3v.6h-2.2M234.3 182.7v1.8M234.5 181.4v1.3h-2.4M255.2 181.4v11.3h.7M255.9 180.7v.7M255.9 181.4v36.3M263.4 194.7l3.3-.5v1zM263.4 194.7h32.8M269.6 181.4v.6h-5.6v5.7h-.6"/>
<path d="M272.6 194.2l3.3 .5-3.3 .5zM275.9 182.4v13.3M335 182.4v43.1M335.3 181.2h7.8M346.1 184.5h.8M346.9 183.8v1.5M83.1 216.1v19.4l-.1-2.6M83.1 216.1l.5 .1M83.4 217v20.6M83.4 201.2v14a1.54 1.54 0 0 0 2.5 0v-9M83.6 216.2a1.64 1.64 0 0 1 2.4 .4 1.52 1.52 0 0 1-1.9 .5l-.2 .2M83.6 216.2v.5"/>
<path d="M83.9 217.3v10.8M84 215.7l-.9 .4M85.4 215.7h.1a.8 .8 0 0 1 .9 .8 .8 .8 0 0 1-.9 .8h-1.6M85.9 216.8a1.71 1.71 0 0 0-2.5 .1l.5 .6M86.4 216.5v10.8a1.93 1.93 0 0 1-2.5 .8M138.3 218.4h61.6M138.8 215.1h1l-.5 3.3zM200.9 218.7v18.1M200.9 217.7h62.5M263.4 218.7v18.1M339.4 217.7h15v.7h-15zM66.5 237.7l.1 .3 9.6 2.6"/>
<path d="M66.5 233.6l9.6 2.6M66.5 237.7l9.6 2.6M66.5 233.6v4.1M66.5 238.2v7.7l.4 .1M66.5 238.2l.4 .1M66.7 238l-.2 .2M66.8 232.8l-.3 .8M66.8 232.8l9.6 2.6M66.9 238.3v7.7M67.1 238.1l-.2 .2M68.1 238.8v.4zM68.3 238.6l.1-.1a.66 .66 0 0 1-.3 1.1v-.5z"/>
<path d="M69 230.6l14 3.7M69 230.6l-2.2 2.2M69 230.6l12 3.2M69.7 238.8v4.5l-2.8 2.7M76.1 236.2v4.1M76.2 237.5l6.8 1.9M76.2 236.9l6.9 1.9M76.4 235.4l-.3 .8M77.5 234.5l-1.3 1.4v4.3l.2 .2M77.5 239.4l-1.2 1.2-.2-.3M77.5 234.3l5.6 1.5v10.3l.3 .1M77.5 234.3l-1.1 1.1"/>
<path d="M77.5 239.3l5.6 1.5M77.5 239.3l-1.1 1.1M77.5 234.3v.2M77.5 239.3v.1M77.5 234.5l5.6 1.5M77.5 239.4l5.6 1.6M80.5 234.3l1.2 .3M80.5 234.3l.5-.5 2 .5M80.5 234.3v.8M81.7 234.6l.4-.1 .2 .2M81.7 234.6v.8h.6M82.3 234.7v.9"/>
<path d="M82.3 234.7l.8 .3M83 239.2l.1 .1M83 239.2l.1 2.6M83 226.8l.1 2.6M83 226.8l.1 .1M83 232.9h.1M83.1 239.1l-.1 .1M83.1 226.7l-.1 .1M83.1 232.8l-.1 .1M83.3 238.1l16.8 4.6M83.3 238.1v4.1M83.6 237.3l-.3 .8"/>
<path d="M83.6 237.3l16.7 4.6M83.8 234.2v2.6l1.8-.1M83.9 237h1.6M83.9 228.1l-.1 .1M83.9 234.1l-.1 .1M83.9 237l-.3 .3M83.9 230.7v3.4M83.9 236.8v.2M85.5 236.8v.2M85.5 237l2.9 .8M85.6 236.2l2.8 .8M86.4 226.9a.82 .82 0 0 1 0 .9 .82 .82 0 0 1-.8 .3l-1.8 .1"/>
<path d="M86.4 233a.96 .96 0 0 1-1.1 1.3l-1.5-.1M86.4 230.2v3.1a2.03 2.03 0 0 1-2.5 .8M86.6 227.3v2.6a2.11 2.11 0 0 1-2.8 .8v-2.5M86.6 233.3v2.1M86.6 235.3l13.7 3.7M86.6 235.3l2.7 .8M87 236h.2a.25 .25 0 0 1 .3-.1 .25 .25 0 0 1 .1 .3l-.4 .1zM88.4 237v.8M89.3 236.1l-.9 .9M89.3 236.1v.8l-.9 .9M89.3 236.1l11 3M99.3 227.2a2.65 2.65 0 0 1-2.2 1.1"/>
<path d="M100.3 234.7v37.3l.3 .3M100.6 235.3v37M103.7 235.8a2.64 2.64 0 0 1-2.3 1.1M103.8 236.1a2.11 2.11 0 0 1-2.2 1.1M105.4 238v10.8l8.8 2.4M105.4 238l8.8 2.5M105.5 238l8.8 2.4v10.7M107.8 239.7l4 1.1v3.9l-4-1.1zM107.9 239.8v3.7M111.1 232.4l8.9 2.4v10.8M120 235l-5.7 5.5M120.1 234.8v10.7l-5.9 5.7"/>
<path d="M120.1 234.8l-5.9 5.7M120.1 234.8l-8.9-2.4-5.8 5.6M200.9 235.8h62.5M200.9 235.8l3.3-.5v1zM260.1 235.3l3.3 .5-3.3 .5zM335 224.5l3.3-.5v1zM335 224.5h55.4M356.7 224l3.3 .5-3.3 .5zM66.8 246v16.8M68.1 243.1v.4zM68.3 242.9l.1-.1a.66 .66 0 0 1-.3 1.1v-.5zM69 244v16.6"/>
<path d="M69.1 243.9l-.1 16.7M69.1 258.5l31.2 8.5M76.2 240.3l.2 .1M83 243.1l.1 2.6M83 243.1h.1M83.1 243l-.1 .1M83.3 242.2l.1 .3M83.3 242.2l16.8 4.6M83.4 242.5l16.8 4.6M83.4 242.5v4l.5 .5M83.8 242.7v.4h1.7M83.9 244.3l-.1 .1"/>
<path d="M83.9 243.1v1.2M86.4 243.4a1.43 1.43 0 0 1-1.8 1l-.7-.1M86.4 246.5a1.87 1.87 0 0 1-2.5 .8v-.3M86.6 243.4a1.39 1.39 0 0 1-1.8 1.1l-1-.1M86.6 243.5v2.6a2.1 2.1 0 0 1-2.8 .9v-2.6M86.8 243.5v2.2h-.2M99.6 247.2l.5 .1M99.6 247.2v7.7l.5 .1M99.8 247l-.2 .2M100.1 246.8l.2 .3M100.1 242.7v4.1M100.1 247.3v7.7"/>
<path d="M100.2 244l.1 .1M100.2 243.5h.1M100.2 246.8l.1 .1M100.3 242.2v4.7M100.3 242l-.2 .7M100.3 247.1l-.2 .2M100.3 254.8l-.2 .2M105.6 248.8v4l.5 .1M105.7 252.8v20.5l-.8 .2M106.8 253.3h.2v.5a.34 .34 0 0 1 0 .4 .34 .34 0 0 1-.5 .1zM106.9 253.3l-.1 .6-.2 .4M107.1 249.4l-.1 .7a.46 .46 0 0 0 .5-.6"/>
<path d="M107.9 243.5l-.1 .1M107.9 243.5l3.9 1.1M108 251.1l-.1 20.1v-20.1M108.4 249.7v1l-2.3 2.2M108.9 245.9l1.9 .6v2.6l-1.9-.5zM109 248.5l-.1 .1M109 246v2.5M109 248.5l1.8 .5M110 250v.2M110 250.2l-3.9-1.1v3.8M110.2 250.1l-.2 .1M111.3 243l.5 .2"/>
<path d="M111.3 240.7v2.3M111.3 243l-1.1 1.1M114.2 240.5v10.7M120 245.4l-5.7 5.5M390.1 258.9v15.9M59.8 263v.5l44.2 12M59.8 263l44.2 12M61.4 262.5l.3-.1a.32 .32 0 0 1 .4 0 .32 .32 0 0 1 .1 .4l-.2 .1a.37 .37 0 0 1-.5 0 .37 .37 0 0 1-.1-.4zM61.4 261.4l-1.6 1.6M61.7 261.7l4.2 1.2M61.8 262.9h.1M66.8 262.8l-.9 .1"/>
<path d="M69 260.6l-2.2 2.2M83 266.5a2.5 2.5 0 0 1 3.4 0M83.1 265.8a2.39 2.39 0 0 1 3.3 .4 1.85 1.85 0 0 1-2.5 .8 .78 .78 0 0 1-.8-.3 .78 .78 0 0 1 0-.9zM100.6 272.3l4.3 1.2M102.9 273.8l.3-.1a.37 .37 0 0 1 .4 0 .37 .37 0 0 1 .2 .4l-.3 .1a.36 .36 0 0 1-.4 0 .36 .36 0 0 1-.2-.4zM103.3 274.2h.1M104 275v.5M108 269.7v.3M108 269.1l1.6 .4M109.6 269.5l-5.6 5.5M109.6 269.5v.5l-5.6 5.5M285.5 269.1h1.5"/>
<path d="M285.5 267.6h1.5M286.3 266.9v1.4M312.3 269.1h1.5M312.3 267.6h1.5M313.1 266.8v1.5"/>
<circle cx="220.1" cy="90.5" r=".5"/>
<circle cx="220.1" cy="96.1" r=".5"/>
<circle cx="225.9" cy="93.3" r="1.59"/>
<circle cx="225.9" cy="93.3" r="4"/>
<circle cx="225.9" cy="93.3" r="1.56"/>
<circle cx="234.9" cy="93.3" r=".5"/>
<circle cx="234.9" cy="90.5" r=".5"/>
<circle cx="234.9" cy="96.1" r=".5"/>
<circle cx="358.1" cy="92.7" r="1.31"/>
<circle cx="358.1" cy="92.7" r="1.56"/>
<circle cx="74.8" cy="180" r=".36"/>
<circle cx="74.8" cy="178" r=".36"/>
<circle cx="84" cy="190.7" r=".36"/>
<circle cx="85.2" cy="184.8" r=".36"/>
<circle cx="85.3" cy="180.9" r=".36"/>
<circle cx="85.3" cy="182.8" r=".36"/>
<circle cx="346.9" cy="184.5" r=".75"/>
<circle cx="346.9" cy="190.8" r=".75"/>
</g>
<path d="M299.1 70.9a76.6 76.6 0 0 0-128.3-30.8 76.6 76.6 0 0 0 35.2 127.1 76.6 76.6 0 0 0 94.2-92.4l-1.1-3.9" fill="none" stroke="#000" stroke-width=".25" stroke-dasharray="15.2 1.3 1.3 1.3" stroke-dashoffset="5.2" stroke-linecap="butt"/>
<g fill="none" stroke="#c0c0c0" stroke-width=".25">
<path d="M10 5h395v287h-395zM15 10h385v277h-385zM57.5 5v5M95.5 10v10.5h-80.5M107.5 5v5M157.5 5v5M207.5 5v10M257.5 5v5M307.5 5v5M357.5 5v5M10 48.5h5M400 48.5h5"/>
<path d="M10 98.5h5M400 98.5h5M10 148.5h10M395 148.5h10M10 198.5h5M400 198.5h5M325 239.1v47.9M400 239.1h-119.5v47.9M10 248.5h5M280.5 252.4h44.5M306.9 244.7l8.5-1v6.3l-8.5-1zM325 258.9h75"/>
<path d="M400 248.5h5M280.5 274.8h119.5M280.5 271.1h44.5M307.5 271.1v20.9M324.8 268.1h75.2M364.6 274.8v6.1M382 274.8v12.2M57.5 287v5M107.5 287v5M157.5 287v5M207.5 282v10M257.5 287v5"/>
<path d="M280.5 280.9h119.5M357.5 287v5"/>
<circle cx="19.7" cy="13.7" r="2.86"/>
<circle cx="297.1" cy="246.9" r="2.17"/>
<circle cx="297.1" cy="246.9" r="3.2"/>
</g>
<path d="M293.1 246.9h8M297.1 250.9v-8" fill="none" stroke="#c0c0c0" stroke-width=".25" stroke-dasharray="15.2 1.3 1.3 1.3" stroke-dashoffset="13.1"/>
<path d="M305.6 246.9h11.1" fill="none" stroke="#c0c0c0" stroke-width=".25" stroke-dasharray="15.2 1.3 1.3 1.3" stroke-dashoffset="11.6"/>
<path d="M139.3 42.3l.5 3.3h-1zM138.8 215.1h1l-.5 3.3zM200.9 235.8l3.3-.5v1zM260.1 235.3l3.3 .5-3.3 .5zM263.4 194.7l3.3-.5v1zM272.6 194.2l3.3 .5-3.3 .5zM335 224.5l3.3-.5v1zM356.7 224l3.3 .5-3.3 .5z" fill="#000"/>
<text font-size="4.8" x="17.9" y="15.5">C</text>
<g font-size="4.7">
<text x="129.1" y="134.7">1409 mm</text>
<text x="280.7" y="193.7">100.00</text>
<text x="374.9" y="223.5">200.00</text>
<text x="227.9" y="234.8">500.00</text>
</g>
<text font-size="4.1" x="328.7" y="244">Plastic Hub Catalunya</text>
<text font-size="3.7" x="24.5" y="14.8">COPYRIGHT: This drawing is confidential</text>
<g font-size="3.4">
<text x="394.8" y="274.2">A3</text>
<text x="392.6" y="280.4">1:8</text>
</g>
<text font-size="2.7" x="24.9" y="18.4">It must not be copied or disclosed without written consent</text>
<g font-size="2.5">
<text x="32.7" y="8.3">1</text>
<text x="82.7" y="8.3">2</text>
<text x="132.9" y="8.3">3</text>
<text x="182.7" y="8.3">4</text>
<text x="232.7" y="8.3">5</text>
<text x="282.8" y="8.3">6</text>
<text x="333" y="8.4">7</text>
<text x="382.8" y="8.3">8</text>
<text x="11.6" y="25.7">A</text>
<text x="401.7" y="25.3">A</text>
<text x="11.8" y="73">B</text>
<text x="401.8" y="75">B</text>
<text x="11.6" y="123.2">C</text>
<text x="401.5" y="125">C</text>
<text x="11.5" y="173.7">D</text>
<text x="401.6" y="174.6">D</text>
<text x="11.8" y="223">E</text>
<text x="401.6" y="223.7">E</text>
<text x="285.3" y="241.8">THIRD ANGLE PROJECTION</text>
<text x="328.7" y="248">Catalunya</text>
<text x="328.7" y="250.8">Email cgoflyn@gmail.com</text>
<text x="282.5" y="255.3">UNLESS OTHERWISE SPECIFIED</text>
<text x="328.7" y="256.4">https://www.instagram.com/plastichubcat/</text>
<text x="282.5" y="258.1">DIMENSIONS ARE IN MILLIMETERS</text>
<text x="282.5" y="260.9">TOLERANCES ARE:</text>
<text x="325.8" y="261.3">PART NO:</text>
<text x="390.8" y="261.4">REV.</text>
<text x="284.1" y="264.5">LINEAR</text>
<text x="310.3" y="265.3">ANGULAR</text>
<text x="11.8" y="274.3">F</text>
<text x="285.7" y="274.1">APPROVALS</text>
<text x="313.5" y="274">DATE</text>
<text x="325.7" y="270.5">PART NAME:</text>
<text x="390.8" y="270.7">SIZE:</text>
<text x="401.6" y="272.7">F</text>
<text x="281.6" y="278.8">DRAWN</text>
<text x="325.7" y="277.5">MATERIAL:</text>
<text x="365.2" y="277.3">COLOUR:</text>
<text x="382.5" y="277.2">SCALE:</text>
<text x="281.7" y="285.5">CHECKED</text>
<text x="325.6" y="283.5">DRAWING FILE:</text>
<text x="382.5" y="284.8">SHEET 2 OF 4</text>
<text x="32.8" y="290.2">1</text>
<text x="83.1" y="290.3">2</text>
<text x="132.8" y="290.3">3</text>
<text x="183.1" y="290.2">4</text>
<text x="233.5" y="290.2">5</text>
<text x="282.9" y="290.3">6</text>
<text x="332.8" y="290.2">7</text>
<text x="383" y="290.3">8</text>
</g>
<text font-size="2.1" x="326" y="286.2">Elena</text>
</svg>
